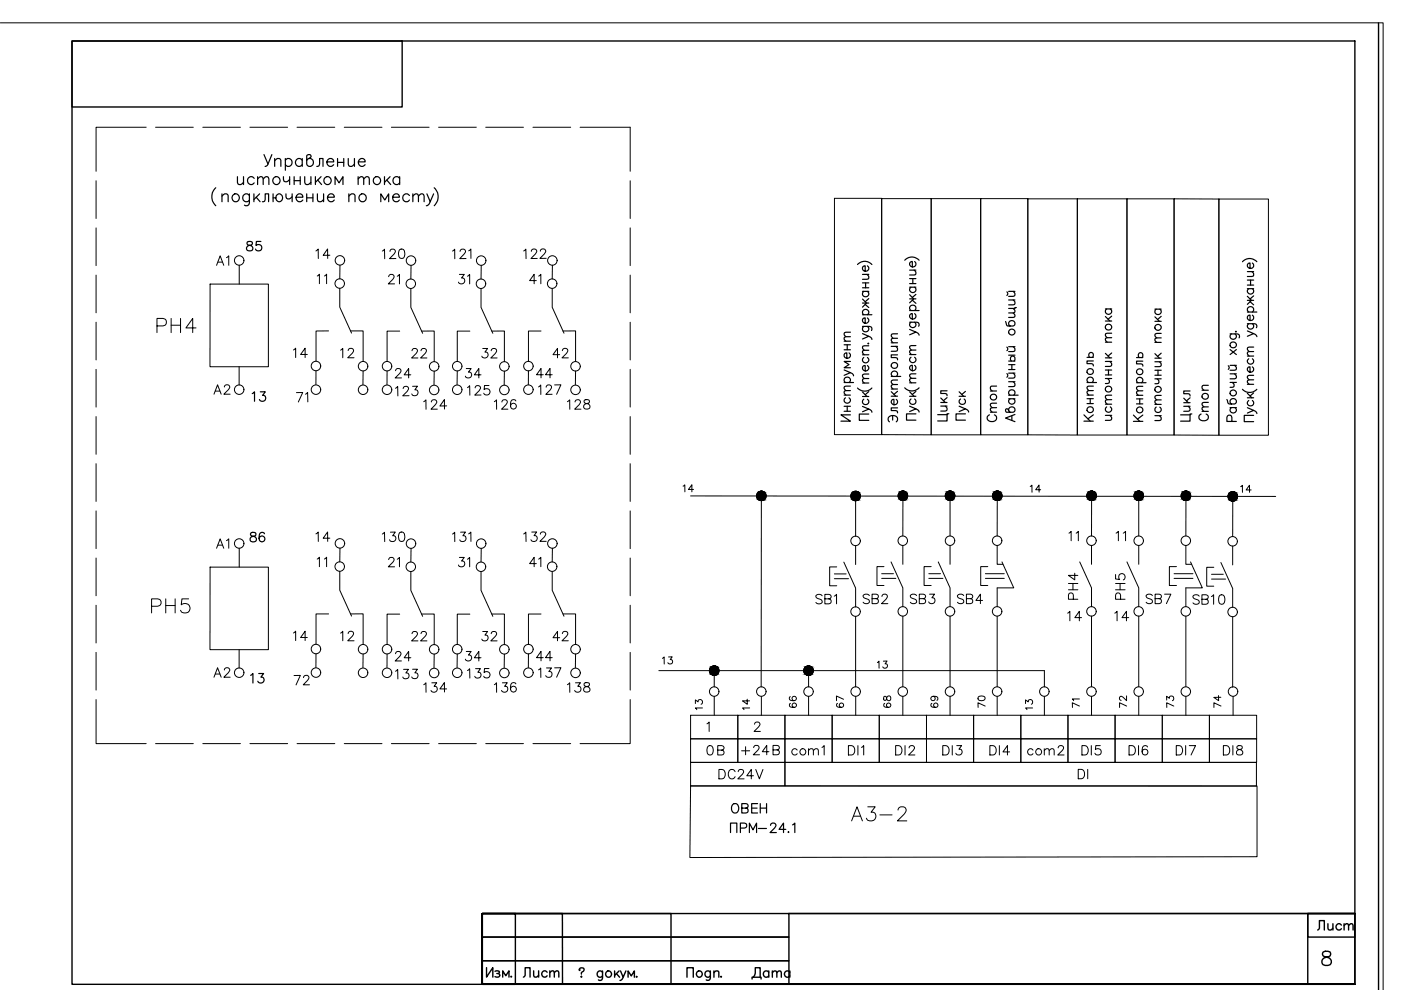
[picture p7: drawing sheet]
<svg xmlns="http://www.w3.org/2000/svg" width="297mm" height="210mm" viewBox="0 0 297 210" stroke-linecap="round" stroke-linejoin="round" font-family="sans-serif">
<g fill="none" stroke="#000" stroke-width=".3">
<path d="M15.3 8.7h272v200h-272zM15.3 8.7h70v14h-70zM292.3 4.9v205M102.2 193.7h17l.1 15h-17h7v-15h-7v15v-15h40v15h-40zM102.3 198.7h65v5h-65zM102.3 193.7h65v5h-65zM277.3 193.7h10v15h-10zM277.3 193.7h10v5h-10zM102.3 208.7v-5h65v5h-65h185M103.2 205.2v2l1.3-2v2M105 205.9a.7 .7 0 0 1 .9 .2l-.3 .3h-.3M105.6 206.4a.38 .38 0 0 1 .3 .3 .38 .38 0 0 1-.1 .4h-.8"/>
<path d="M106.6 207.2v-1.4l.6 1.1 .7-1.1v1.4M145.7 207.2v-2h1.3v2M150.6 206.1a.64 .64 0 0 0-.9-.1 .64 .64 0 0 0 0 1 .64 .64 0 0 0 .9-.1M150.6 205.9v1.5a.53 .53 0 0 1-.3 .4 .53 .53 0 0 1-.6 0M151.4 206.2l.4-.3h.5l.1 1.3M151.4 205.9v1.3M152.9 207v.2l.1-.1M280.6 201.8a.59 .59 0 0 0 .2 1 1.25 1.25 0 0 1 1.5 1.3 1.04 1.04 0 0 1-1.2 .6 1.04 1.04 0 0 1-.8-1 1.39 1.39 0 0 1 1.4-.9 .62 .62 0 0 0 .3-1l-.5-.1z"/>
<circle cx="148.2" cy="206.5" r=".66"/>
</g>
<path d="M167.3 193.7h120" fill="none" stroke="#000" stroke-width=".36"/>
<g fill="none" stroke="#000" stroke-width=".21">
<path d="M.1 4.8h293.2v205.1M20.4 38.3v8M31 27h-10.6v9.3M33 27h8M43 27h8M53 27h8M63 27h8M73 27h8M83 27h8M93 27h8M103 27h8M113 27h8"/>
<path d="M123 27h10.6v9.3M133.6 38.3v8M20.4 58.3v8M20.4 48.3v8M50.7 56.2v4M133.6 58.3v8M133.6 48.3v8M20.4 78.3v8M20.4 68.3v8M44.5 60.2h12.4v17.6h-12.4zM50.7 77.8v3.8M67 78.6v2.9"/>
<path d="M69.7 70.2h-2.7v6.4M72 61.1v4l2.5 5.5M74.3 70.2h2.7v6.5M77 78.6l-.1 3M84.7 70.2h-2.6v6.5M87.1 61.2v4l2.5 5.5M89.4 70.2h2.7v6.5M92.1 78.7l-.1 2.9M99.6 70.2h-2.6v6.5M102 61.2v4l2.5 5.5M104.3 70.2h2.6v6.5M106.9 78.7v2.9"/>
<path d="M114.7 70.2h-2.7v6.4M117.1 61.1v4l2.5 5.5M119.4 70.2h2.6v6.5M122 78.7v2.9M133.6 78.3v8M133.6 68.3v8M20.4 98.3v8M20.4 88.3v8M133.6 98.3v8M133.6 88.3v8M20.4 118.3v8M20.4 108.3v8"/>
<path d="M50.7 116.2v4M133.6 118.3v8M133.6 108.3v8M146.4 105.1l124.1 .2M161.4 105.1v40.5M178.9 119.2l2.5 5.5v4M181.4 105.2v8.5M181.4 115.7v4M188.9 119.1l2.5 5.5v4M191.4 115.6v4M191.4 105.1v8.5M198.9 119.1l2.5 5.5v4"/>
<path d="M201.4 105.1v8.5M201.4 115.6v4M211.4 115.6v4h1.2M211.4 105.1v8.5M212.4 119.1l2.5 5.5h-3.5v4M228.9 119.1l2.5 5.5v4M231.4 115.6v4M231.4 105.1v8.5M238.9 119.1l2.5 5.5v4M241.4 105.1v8.5M241.4 115.6v4M251.4 115.6v4h1.3"/>
<path d="M251.4 105.1v8.5M252.4 119.1l2.5 5.5h-3.5M258.9 119.3l2.5 5.5v4M261.4 115.8v4M261.4 105.3v8.5M20.4 138.3v8M20.4 128.3v8M44.5 120.2h12.4v17.5h-12.4zM50.7 137.7v3.9M67 138.6v2.9M69.7 130.2h-2.7v6.4M72 121.1v4l2.5 5.5"/>
<path d="M74.3 130.2l2.7-.1v6.5M77 138.7l-.1 2.9M84.7 130.2h-2.6v6.4M87.1 121.2v4l2.5 5.5M89.4 130.2h2.7v6.5M92.1 138.7l-.1 2.9M99.6 130.2h-2.6v6.4M102 121.2v4l2.5 5.5M104.3 130.2h2.6v6.5M106.9 138.7v2.9M114.7 130.2h-2.7v6.4M117.1 121.2v4l2.5 5.5"/>
<path d="M119.4 130.2h2.6v6.5M122 138.7v2.9M133.6 138.3v8M133.6 128.3v8M176.9 122.7h3M176.9 121.7h2.5M177.4 120.2h-1.5v4h1.5M181.4 130.7v14.9M186.9 122.6h3M186.9 121.6h2.5M187.4 120.1h-1.5v4h1.5M191.4 130.6v15"/>
<path d="M196.9 122.6h3M196.9 121.6h2.5M197.4 120.1h-1.5v4h1.5M201.4 130.6v15M208.9 122.6h4M208.9 121.6h4M209.4 120.1h-1.5v4h1.5M211.4 130.6v15M231.4 130.6v15M241.4 130.6v15M248.9 122.6h4M248.9 121.6h4"/>
<path d="M249.4 120.1h-1.5v4h1.5M251.4 130.6v15M256.9 122.8h2.9M256.9 121.8h2.5M257.4 120.3h-1.6v4h1.6M261.4 130.8v14.9M20.4 148.3v9.4h10.6M33 157.7h8M43 157.7h8M53 157.7h8M63 157.7h8M73 157.7h8"/>
<path d="M83 157.7h8M93 157.7h8M103 157.7h8M113 157.7h8M133.6 148.3v9.4h-10.6M139.7 142.2h81.7v3.4M146.4 151.7h10v4.9h-10zM146.4 156.6h10v5h-10zM149.9 153.5l.5-.4v2M151.4 142.2v3.4M156.4 151.7h10v4.9h-10zM156.4 156.6h10v5h-10z"/>
<path d="M160 153.6l.1-.3a.66 .66 0 0 1 .8-.1l.2 .5-1.2 1.4h1.3M166.4 151.7h10v4.9h-10zM166.4 156.6h10v5h-10zM171.4 142.2v3.4M176.4 151.7h10v4.9h-10zM176.4 156.6h10v5h-10zM186.4 151.7h10v4.9h-10zM186.4 156.6h10v5h-10zM196.4 151.7h10v4.9h-10zM196.4 156.6h10v5h-10zM206.4 151.7h10v4.9h-10zM206.4 156.6h10v5h-10z"/>
<path d="M216.4 151.7h10v4.9h-10zM216.4 156.6h10v5h-10zM226.4 151.7h10v4.9h-10zM226.4 156.6h10v5h-10zM236.4 151.7h10v4.9h-10zM236.4 156.6h10v5h-10zM246.4 151.7h10v4.9h-10zM246.4 156.6h10v5h-10zM256.4 151.7h10v4.9h-10zM256.4 156.6h10v5h-10zM146.4 166.6h120.1v15l-120.2 .2zM146.4 161.6h20v5h-20z"/>
<path d="M166.4 161.6h100v5.1l-100-.1z"/>
<circle cx="50.7" cy="55.2" r="1.01"/>
<circle cx="67" cy="77.6" r="1.01"/>
<circle cx="72" cy="60.1" r="1.01"/>
<circle cx="87.1" cy="60.2" r="1.01"/>
<circle cx="102" cy="60.2" r="1.01"/>
<circle cx="112" cy="77.6" r="1.01"/>
<circle cx="117.1" cy="60.1" r="1.01"/>
<circle cx="77" cy="82.6" r="1.01"/>
<circle cx="82.1" cy="82.6" r="1.01"/>
<circle cx="92.1" cy="82.7" r="1.01"/>
<circle cx="96.9" cy="82.6" r="1.01"/>
<circle cx="106.9" cy="82.7" r="1.01"/>
<circle cx="112" cy="82.6" r="1.01"/>
<circle cx="122" cy="82.7" r="1.01"/>
<circle cx="50.7" cy="115.2" r="1.01"/>
<circle cx="161.4" cy="105.1" r="1.01"/>
<circle cx="181.4" cy="114.7" r="1.01"/>
<circle cx="181.4" cy="105.2" r="1.01"/>
<circle cx="191.4" cy="114.6" r="1.01"/>
<circle cx="191.4" cy="105.1" r="1.01"/>
<circle cx="201.4" cy="105.1" r="1.01"/>
<circle cx="201.4" cy="114.6" r="1.01"/>
<circle cx="211.4" cy="114.6" r="1.01"/>
<circle cx="211.4" cy="105.1" r="1.01"/>
<circle cx="231.4" cy="114.6" r="1.01"/>
<circle cx="231.4" cy="105.1" r="1.01"/>
<circle cx="241.4" cy="114.6" r="1.01"/>
<circle cx="241.4" cy="105.1" r="1.01"/>
<circle cx="251.4" cy="114.6" r="1.01"/>
<circle cx="251.4" cy="105.1" r="1.01"/>
<circle cx="261.3" cy="114.8" r="1.01"/>
<circle cx="261.4" cy="105.2" r="1.01"/>
<circle cx="67" cy="137.6" r="1.01"/>
<circle cx="72" cy="120.1" r="1.01"/>
<circle cx="87.1" cy="120.2" r="1.01"/>
<circle cx="102" cy="120.2" r="1.01"/>
<circle cx="112" cy="137.6" r="1.01"/>
<circle cx="117.1" cy="120.1" r="1.01"/>
<circle cx="191.4" cy="129.6" r="1.01"/>
<circle cx="201.4" cy="129.6" r="1.01"/>
<circle cx="211.4" cy="129.6" r="1.01"/>
<circle cx="231.4" cy="129.6" r="1.01"/>
<circle cx="77" cy="142.6" r="1.01"/>
<circle cx="92.1" cy="142.7" r="1.01"/>
<circle cx="96.9" cy="142.6" r="1.01"/>
<circle cx="106.9" cy="142.7" r="1.01"/>
<circle cx="112" cy="142.6" r="1.01"/>
<circle cx="122" cy="142.7" r="1.01"/>
<circle cx="151.4" cy="146.6" r="1.01"/>
<circle cx="151.4" cy="142.2" r="1.01"/>
<circle cx="161.4" cy="146.6" r="1.01"/>
<circle cx="171.4" cy="142.2" r="1.01"/>
<circle cx="171.4" cy="146.6" r="1.01"/>
<circle cx="181.4" cy="146.6" r="1.01"/>
<circle cx="191.4" cy="146.6" r="1.01"/>
<circle cx="201.4" cy="146.6" r="1.01"/>
<circle cx="211.4" cy="146.6" r="1.01"/>
<circle cx="221.4" cy="146.6" r="1.01"/>
<circle cx="231.4" cy="146.6" r="1.01"/>
<circle cx="241.4" cy="146.6" r="1.01"/>
<circle cx="251.4" cy="146.6" r="1.01"/>
<circle cx="261.4" cy="146.6" r="1.01"/>
</g>
<g fill="#000" stroke="#000" stroke-width=".21">
<path d="M161.3 104.2h.4zM161.1 104.2h.6z"/>
<path d="M161.1 104.2h.8zM161 104.2h.9z"/>
<path d="M161.1 106.1h.6zM161.1 106.1h.4z"/>
<path d="M161 104.2l1 .1zM160.8 104.3h1.2z"/>
<path d="M161 106h.9zM161 106l.7 .1z"/>
<path d="M160.8 104.3l1.4 .2-.2-.2zM160.7 104.5l.1-.2 1.4 .2z"/>
<path d="M160.8 105.9h1.2zM160.8 105.9l1.1 .1z"/>
<path d="M160.7 104.5l1.6 .1-.1-.1zM160.7 104.5l1.6 .1h-1.7z"/>
<path d="M160.7 105.8h1.5zM160.7 105.8l1.3 .1z"/>
<path d="M160.6 104.6l1.8 .2-.1-.2zM160.6 104.6l1.8 .2h-1.9z"/>
<path d="M160.6 105.7l1.6 .1 .1-.1zM160.6 105.7l1.6 .1h-1.5z"/>
<path d="M160.5 104.8l1.9 .2v-.2zM160.5 104.8l1.9 .2h-1.9z"/>
<path d="M160.5 105.5l1.8 .2 .1-.2zM160.5 105.5l1.8 .2h-1.7z"/>
<path d="M160.5 105l1.9 .1v-.1zM160.5 105l1.9 .1h-2z"/>
<path d="M160.5 105.3l1.9 .2v-.2zM160.5 105.3l1.9 .2h-1.9z"/>
<path d="M160.4 105.1l2 .2v-.2zM160.4 105.1l2 .2h-1.9z"/>
<path d="M181.3 104.2h.4zM181.1 104.2h.6z"/>
<path d="M181.1 104.2l.7 .1zM181 104.3h.8z"/>
<path d="M181.1 106.1h.6zM181.1 106.1l.4 .1z"/>
<path d="M181 104.3l1 .1zM180.8 104.4h1.2z"/>
<path d="M181 106.1h.8zM181 106.1h.7z"/>
<path d="M180.8 104.4l1.3 .1-.1-.1zM180.7 104.5l.1-.1 1.3 .1z"/>
<path d="M180.8 106h1.2zM180.8 106l1 .1z"/>
<path d="M180.7 104.5l1.6 .1-.2-.1zM180.7 104.5l1.6 .1h-1.7z"/>
<path d="M180.7 105.8h1.4zM180.7 105.8l1.3 .2z"/>
<path d="M180.6 104.6l1.7 .2v-.2zM180.6 104.6l1.7 .2h-1.8z"/>
<path d="M180.6 105.7l1.5 .1 .2-.1zM180.6 105.7l1.5 .1h-1.4z"/>
<path d="M180.5 104.8l1.9 .2-.1-.2zM180.5 104.8l1.9 .2h-2z"/>
<path d="M180.5 105.5l1.8 .2v-.2zM180.5 105.5l1.8 .2h-1.7z"/>
<path d="M180.4 105l2 .2v-.2zM180.4 105l2 .2h-2z"/>
<path d="M180.4 105.3l1.9 .2 .1-.2zM180.4 105.3l1.9 .2h-1.8z"/>
<path d="M180.4 105.2l2 .1v-.1zM180.4 105.2l2 .1h-2z"/>
<path d="M191.3 104.1l.4 .1zM191.2 104.2h.5z"/>
<path d="M191.2 104.2h.7zM191 104.2h.9z"/>
<path d="M191.2 106.1h.5zM191.2 106.1h.3z"/>
<path d="M191 104.2l1 .1zM190.8 104.3h1.2z"/>
<path d="M191 106h.9zM191 106l.7 .1z"/>
<path d="M190.8 104.3l1.4 .2-.2-.2zM190.8 104.3l1.4 .2h-1.5z"/>
<path d="M190.8 105.9h1.2zM190.8 105.9l1.1 .1z"/>
<path d="M190.7 104.5l1.6 .1-.1-.1zM190.7 104.5l1.6 .1h-1.7z"/>
<path d="M190.7 105.8l1.3 .1 .2-.1zM190.7 105.8l1.3 .1h-1.2z"/>
<path d="M190.6 104.6l1.8 .1-.1-.1zM190.6 104.6l1.8 .1h-1.9z"/>
<path d="M190.6 105.6l1.6 .2 .1-.2zM190.6 105.6l1.6 .2h-1.5z"/>
<path d="M190.5 104.7l1.9 .2v-.2zM190.5 104.7l1.9 .2h-2z"/>
<path d="M190.5 105.5l1.8 .1 .1-.1zM190.5 105.5l1.8 .1h-1.7z"/>
<path d="M190.4 104.9l2 .2v-.2zM190.4 104.9l2 .2h-2z"/>
<path d="M190.4 105.3l2 .2v-.2zM190.4 105.3l2 .2h-1.9z"/>
<path d="M190.4 105.1l2 .2v-.2zM190.4 105.1l2 .2h-2z"/>
<path d="M201.3 104.1l.4 .1zM201.2 104.2h.5z"/>
<path d="M201.2 104.2h.7zM201 104.2h.9z"/>
<path d="M201.2 106.1h.5zM201.2 106.1h.3z"/>
<path d="M201 104.2l1 .1zM200.8 104.3h1.2z"/>
<path d="M201 106h.9zM201 106l.7 .1z"/>
<path d="M200.8 104.3l1.4 .2-.2-.2zM200.7 104.5l.1-.2 1.4 .2z"/>
<path d="M200.8 105.9h1.2zM200.8 105.9l1.1 .1z"/>
<path d="M200.7 104.5l1.6 .1-.1-.1zM200.7 104.5l1.6 .1h-1.7z"/>
<path d="M200.7 105.8l1.3 .1 .2-.1zM200.7 105.8l1.3 .1h-1.2z"/>
<path d="M200.6 104.6l1.8 .1-.1-.1zM200.6 104.6l1.8 .1h-1.9z"/>
<path d="M200.6 105.6l1.6 .2 .1-.2zM200.6 105.6l1.6 .2h-1.5z"/>
<path d="M200.5 104.7l1.9 .2v-.2zM200.5 104.7l1.9 .2h-1.9z"/>
<path d="M200.5 105.5l1.8 .1 .1-.1zM200.5 105.5l1.8 .1h-1.7z"/>
<path d="M200.5 104.9l1.9 .2v-.2zM200.5 104.9l1.9 .2h-2z"/>
<path d="M200.5 105.3l1.9 .2v-.2zM200.5 105.3l1.9 .2h-1.9z"/>
<path d="M200.4 105.1l2 .2v-.2zM200.4 105.1l2 .2h-1.9z"/>
<path d="M211.3 104.1l.4 .1zM211.2 104.2h.5z"/>
<path d="M211.2 104.2h.7zM211 104.2h.9z"/>
<path d="M211.2 106.1h.5zM211.2 106.1h.3z"/>
<path d="M211 104.2l1 .1zM210.8 104.3h1.2z"/>
<path d="M211 106h.9zM211 106l.7 .1z"/>
<path d="M210.8 104.3l1.4 .2-.2-.2zM210.8 104.3l1.4 .2h-1.5z"/>
<path d="M210.8 105.9h1.2zM210.8 105.9l1.1 .1z"/>
<path d="M210.7 104.5l1.6 .1-.1-.1zM210.7 104.5l1.6 .1h-1.7z"/>
<path d="M210.7 105.8l1.3 .1 .2-.1zM210.7 105.8l1.3 .1h-1.2z"/>
<path d="M210.6 104.6l1.8 .1-.1-.1zM210.6 104.6l1.8 .1h-1.9z"/>
<path d="M210.6 105.6l1.6 .2 .1-.2zM210.6 105.6l1.6 .2h-1.5z"/>
<path d="M210.5 104.7l1.9 .2v-.2zM210.5 104.7l1.9 .2h-2z"/>
<path d="M210.5 105.5l1.8 .1 .1-.1zM210.5 105.5l1.8 .1h-1.7z"/>
<path d="M210.4 104.9l2 .2v-.2zM210.4 104.9l2 .2h-2z"/>
<path d="M210.4 105.3l2 .2v-.2zM210.4 105.3l2 .2h-1.9z"/>
<path d="M210.4 105.1l2 .2v-.2zM210.4 105.1l2 .2h-2z"/>
<path d="M231.3 104.1l.4 .1zM231.2 104.2h.5z"/>
<path d="M231.2 104.2h.7zM231 104.2h.9z"/>
<path d="M231.2 106.1h.5zM231.2 106.1h.3z"/>
<path d="M231 104.2l1 .1zM230.8 104.3h1.2z"/>
<path d="M231 106h.9zM231 106l.7 .1z"/>
<path d="M230.8 104.3l1.4 .2-.2-.2zM230.8 104.3l1.4 .2h-1.5z"/>
<path d="M230.8 105.9h1.2zM230.8 105.9l1.1 .1z"/>
<path d="M230.7 104.5l1.6 .1-.1-.1zM230.7 104.5l1.6 .1h-1.7z"/>
<path d="M230.7 105.8l1.3 .1 .2-.1zM230.7 105.8l1.3 .1h-1.2z"/>
<path d="M230.6 104.6l1.8 .1-.1-.1zM230.6 104.6l1.8 .1h-1.9z"/>
<path d="M230.6 105.6l1.6 .2 .1-.2zM230.6 105.6l1.6 .2h-1.5z"/>
<path d="M230.5 104.7l1.9 .2v-.2zM230.5 104.7l1.9 .2h-2z"/>
<path d="M230.5 105.5l1.8 .1 .1-.1zM230.5 105.5l1.8 .1h-1.7z"/>
<path d="M230.4 104.9l2 .2v-.2zM230.4 104.9l2 .2h-2z"/>
<path d="M230.4 105.3l2 .2v-.2zM230.4 105.3l2 .2h-1.9z"/>
<path d="M230.4 105.1l2 .2v-.2zM230.4 105.1l2 .2h-2z"/>
<path d="M241.3 104.1l.4 .1zM241.2 104.2h.5z"/>
<path d="M241.2 104.2h.7zM241 104.2h.9z"/>
<path d="M241.2 106.1h.5zM241.2 106.1h.3z"/>
<path d="M241 104.2l1 .1zM240.8 104.3h1.2z"/>
<path d="M241 106h.9zM241 106l.7 .1z"/>
<path d="M240.8 104.3l1.4 .2-.2-.2zM240.7 104.5l.1-.2 1.4 .2z"/>
<path d="M240.8 105.9h1.2zM240.8 105.9l1.1 .1z"/>
<path d="M240.7 104.5l1.6 .1-.1-.1zM240.7 104.5l1.6 .1h-1.7z"/>
<path d="M240.7 105.8l1.3 .1 .2-.1zM240.7 105.8l1.3 .1h-1.2z"/>
<path d="M240.6 104.6l1.8 .1-.1-.1zM240.6 104.6l1.8 .1h-1.9z"/>
<path d="M240.6 105.6l1.6 .2 .1-.2zM240.6 105.6l1.6 .2h-1.5z"/>
<path d="M240.5 104.7l1.9 .2v-.2zM240.5 104.7l1.9 .2h-1.9z"/>
<path d="M240.5 105.5l1.8 .1 .1-.1zM240.5 105.5l1.8 .1h-1.7z"/>
<path d="M240.5 104.9l1.9 .2v-.2zM240.5 104.9l1.9 .2h-2z"/>
<path d="M240.5 105.3l1.9 .2v-.2zM240.5 105.3l1.9 .2h-1.9z"/>
<path d="M240.4 105.1l2 .2v-.2zM240.4 105.1l2 .2h-1.9z"/>
<path d="M251.3 104.1l.4 .1zM251.2 104.2h.5z"/>
<path d="M251.2 104.2h.7zM251 104.2h.9z"/>
<path d="M251.2 106.1h.5zM251.2 106.1h.3z"/>
<path d="M251 104.2l1 .1zM250.8 104.3h1.2z"/>
<path d="M251 106h.9zM251 106l.7 .1z"/>
<path d="M250.8 104.3l1.4 .2-.2-.2zM250.8 104.3l1.4 .2h-1.5z"/>
<path d="M250.8 105.9h1.2zM250.8 105.9l1.1 .1z"/>
<path d="M250.7 104.5l1.6 .1-.1-.1zM250.7 104.5l1.6 .1h-1.7z"/>
<path d="M250.7 105.8l1.3 .1 .2-.1zM250.7 105.8l1.3 .1h-1.2z"/>
<path d="M250.6 104.6l1.8 .1-.1-.1zM250.6 104.6l1.8 .1h-1.9z"/>
<path d="M250.6 105.6l1.6 .2 .1-.2zM250.6 105.6l1.6 .2h-1.5z"/>
<path d="M250.5 104.7l1.9 .2v-.2zM250.5 104.7l1.9 .2h-1.9z"/>
<path d="M250.5 105.5l1.8 .1 .1-.1zM250.5 105.5l1.8 .1h-1.7z"/>
<path d="M250.5 104.9l1.9 .2v-.2zM250.5 104.9l1.9 .2h-2z"/>
<path d="M250.5 105.3l1.9 .2v-.2zM250.5 105.3l1.9 .2h-1.9z"/>
<path d="M250.4 105.1l2 .2v-.2zM250.4 105.1l2 .2h-1.9z"/>
<path d="M260.6 104.6l1.6 .1-.1-.1zM260.6 104.6l1.6 .1h-1.7z"/>
<path d="M260.5 104.7l1.8 .2-.1-.2zM260.5 104.7l1.8 .2h-1.9z"/>
<path d="M260.5 105.8l1.6 .1 .1-.1zM260.5 105.8l1.6 .1h-1.5z"/>
<path d="M260.4 104.9l1.9 .2v-.2zM260.4 104.9l1.9 .2h-1.9z"/>
<path d="M260.4 105.6l1.8 .2 .1-.2zM260.4 105.6l1.8 .2h-1.7z"/>
<path d="M260.4 105.1l2 .2-.1-.2zM260.4 105.1l2 .2h-2z"/>
<path d="M260.4 105.4l1.9 .2v-.2zM260.4 105.4l1.9 .2h-1.9z"/>
<path d="M260.4 105.3l1.9 .1 .1-.1zM260.4 105.3l1.9 .1h-1.9z"/>
<path d="M151.3 141.2h.4zM151.2 141.2h.5z"/>
<path d="M151.2 141.2l.7 .1zM151 141.3h.9z"/>
<path d="M151.2 143.1h.5zM151.2 143.1l.3 .1z"/>
<path d="M151 141.3l1 .1zM150.8 141.4h1.2z"/>
<path d="M151 143.1h.9zM151 143.1h.7z"/>
<path d="M150.8 141.4l1.4 .1-.2-.1zM150.8 141.4l1.4 .1h-1.5z"/>
<path d="M150.8 143h1.2zM150.8 143l1.1 .1z"/>
<path d="M150.7 141.5l1.6 .2-.1-.2zM150.7 141.5l1.6 .2h-1.7z"/>
<path d="M150.7 142.9l1.3 .1 .2-.1zM150.7 142.9l1.3 .1h-1.2z"/>
<path d="M150.6 141.7l1.8 .1-.1-.1zM150.6 141.7l1.8 .1h-1.9z"/>
<path d="M150.6 142.7l1.6 .2 .1-.2zM150.6 142.7l1.6 .2h-1.5z"/>
<path d="M150.5 141.8l1.9 .2v-.2zM150.5 141.8l1.9 .2h-2z"/>
<path d="M150.5 142.6l1.8 .1 .1-.1zM150.5 142.6l1.8 .1h-1.7z"/>
<path d="M150.4 142l2 .2v-.2zM150.4 142l2 .2h-2z"/>
<path d="M150.4 142.4l2 .2v-.2zM150.4 142.4l2 .2h-1.9z"/>
<path d="M150.4 142.2l2 .2v-.2zM150.4 142.2l2 .2h-2z"/>
<path d="M171.3 141.2h.4zM171.2 141.2h.5z"/>
<path d="M171.2 141.2l.7 .1zM171 141.3h.9z"/>
<path d="M171.2 143.1h.5zM171.2 143.1l.3 .1z"/>
<path d="M171 141.3l1 .1zM170.8 141.4h1.2z"/>
<path d="M171 143.1h.9zM171 143.1h.7z"/>
<path d="M170.8 141.4l1.4 .1-.2-.1zM170.8 141.4l1.4 .1h-1.5z"/>
<path d="M170.8 143h1.2zM170.8 143l1.1 .1z"/>
<path d="M170.7 141.5l1.6 .2-.1-.2zM170.7 141.5l1.6 .2h-1.7z"/>
<path d="M170.7 142.9l1.3 .1 .2-.1zM170.7 142.9l1.3 .1h-1.2z"/>
<path d="M170.6 141.7l1.8 .1-.1-.1zM170.6 141.7l1.8 .1h-1.9z"/>
<path d="M170.6 142.7l1.6 .2 .1-.2zM170.6 142.7l1.6 .2h-1.5z"/>
<path d="M170.5 141.8l1.9 .2v-.2zM170.5 141.8l1.9 .2h-2z"/>
<path d="M170.5 142.6l1.8 .1 .1-.1zM170.5 142.6l1.8 .1h-1.7z"/>
<path d="M170.4 142l2 .2v-.2zM170.4 142l2 .2h-2z"/>
<path d="M170.4 142.4l2 .2v-.2zM170.4 142.4l2 .2h-1.9z"/>
<path d="M170.4 142.2l2 .2v-.2zM170.4 142.2l2 .2h-2z"/>
</g>
<path d="M176.9 42.1h10v50.1h-10zM186.9 42.1h10.5v50.1h-10.5zM197.4 42.1h10.5v50.1h-10.5zM207.9 42.1h10v50.1h-10zM217.9 42.2h10.5v50h-10.5zM228.4 42.2h10.5v50h-10.5zM238.9 42.2h10v50h-10zM248.9 42.2h9.5v50.1l-9.5-.1zM258.4 42.2h10.5v50.1h-10.5z" fill="none" stroke="#000" stroke-width=".21"/>
<g fill="none" stroke="#000" stroke-width=".25">
<path d="M45.7 39.8a2.58 2.58 0 0 0 0 3.8M56 32.8l.8 2M57.6 32.8l-.9 2.2-.5 .3M58.2 34.1l.6-.5 .6 .1 .1 .3v1.3M58.2 33.6v1.7M60.5 34a.79 .79 0 0 1 1.2-.1 .79 .79 0 0 1 0 1.1 .79 .79 0 0 1-1.2-.1M60.5 33.6v2.5M64.1 34a.8 .8 0 0 0-1.2-.2 .8 .8 0 0 0 0 1.2 .8 .8 0 0 0 1.2-.1M64.1 33.6v1.7M65.5 33.6a.82 .82 0 0 1 .9 1 .82 .82 0 0 1-1.3 .4l-.1-2a.58 .58 0 0 1 .9-.1l.1 .2-.1 .3-.9 .6M67.2 35.3l.4-.1 .2-1.6h.7v1.7M69.3 34.3h1.4a.77 .77 0 0 0-1-.6 .77 .77 0 0 0-.3 1.2 .75 .75 0 0 0 1.3 0"/>
<path d="M71.6 34.4h1.3M71.6 33.6v1.7M72.9 33.6v1.7M73.8 33.6l.2 1.6 .6 .1 .5-.5M75.1 33.6v1.7M76 34.3h1.4a.77 .77 0 0 0-1.1-.6 .77 .77 0 0 0-.2 1.2 .75 .75 0 0 0 1.3 0M92.1 39.8a2.58 2.58 0 0 1 0 3.8M47.1 41.6l.6-.5 .5 .1 .2 .3v1.3M47.1 41.1v1.7M52.9 41.5a.79 .79 0 0 0-1.2-.2 .79 .79 0 0 0 0 1.2 .79 .79 0 0 0 1.2-.1M52.9 41.1v1.9a.65 .65 0 0 1-.4 .6 .65 .65 0 0 1-.7-.1M53.8 41.1v1.7"/>
<path d="M54.3 41.8l.8 1M55 41.1l-1.2 1.2M55.6 42.8l.5-.1 .1-1.6h.7v1.7M57.9 41.9h.6a.73 .73 0 0 1 .8-.8 .73 .73 0 0 1 .6 1 .71 .71 0 0 1-.8 .7 .71 .71 0 0 1-.6-.9M57.9 41.1v1.7M60.6 41.1v.6l.2 .4 .2 .1h.3l.6-.5M61.9 41.1v1.7M62.8 41.8h1.4a.77 .77 0 0 0-1.1-.6 .77 .77 0 0 0-.2 1.2 .75 .75 0 0 0 1.3 0M65 41.9h1.3M65 41.1v1.7M66.3 41.1v1.7M67.3 41.1l.1 1.6 .6 .1 .6-.5"/>
<path d="M68.6 41.1v1.7M69.4 41.8h1.5a.77 .77 0 0 0-1.1-.6 .77 .77 0 0 0-.2 1.2 .75 .75 0 0 0 1.3 0M74 41.6l.6-.5 .5 .1 .2 .3v1.3M74 41.1v1.7M80.7 42.8v-1.7l.9 1.3 .8-1.3v1.7M83.3 41.8h1.4a.73 .73 0 0 0-.9-.7 .73 .73 0 0 0-.5 1 .76 .76 0 0 0 .5 .7 .76 .76 0 0 0 .9-.4M86.8 41.5a.79 .79 0 0 0-1.2-.2 .79 .79 0 0 0 0 1.2 .79 .79 0 0 0 1.2-.1M87.5 41.6l.6-.5 .5 .1 .1 1.6M87.5 41.1v1.7M88.7 41.6l.6-.5 .5 .1 .1 1.6M90.5 41.1l.7 1.7 .7-1.7M91.2 42.8a.97 .97 0 0 1-.8 .8"/>
<path d="M181.8 56.1a2.04 2.04 0 0 1 3.1 0M182.9 60h1.3M182.9 58.2h1.3M183.5 60v1M183.8 58.2l.4 .4-.1 .5-1.2 .1M183.9 56.4a.63 .63 0 0 1 .2 .9 .63 .63 0 0 1-1 0 .63 .63 0 0 1 .1-.9h.2v1.1M191.8 55.2a2.04 2.04 0 0 1 3.1 0M192.9 59.1h1.3M192.9 57.3h1.3M193.5 59.1v1M193.8 57.3l.4 .4-.1 .5-1.2 .1M193.9 55.4a.63 .63 0 0 1 .2 1 .63 .63 0 0 1-1 0 .63 .63 0 0 1 .1-1h.2v1.2"/>
<path d="M263.4 55.5a2.04 2.04 0 0 1 3.1 0M264.5 59.4h1.3M264.5 57.6h1.3M265.1 59.4v1M265.4 57.6l.4 .5-.1 .4-1.2 .1M265.5 55.8a.63 .63 0 0 1 .2 .9 .63 .63 0 0 1-1 0 .63 .63 0 0 1 .1-.9h.2v1.1M182.9 70.7l1.3 .6-1.3 .6M182.9 69.2h1.5a.53 .53 0 0 1 .4 .3 .53 .53 0 0 1 0 .6M182.9 63.4l.8 .9-.8 .8M182.9 75.2h1.3M182.9 66.7h2M182.9 64.3h1.3"/>
<path d="M182.9 61.8h1.3M182.9 61h1.3M183.1 75.8a.64 .64 0 0 0 0 .9 .64 .64 0 0 0 .9 0 .64 .64 0 0 0-.1-.9M183.1 69.2a.64 .64 0 0 0 0 .9 .64 .64 0 0 0 .9 0 .64 .64 0 0 0-.1-.9M183.1 66.7a.64 .64 0 0 1 0-.9 .64 .64 0 0 1 .9 0 .64 .64 0 0 1-.1 .9M183.1 61.8a.64 .64 0 0 0-.1 .9 .64 .64 0 0 0 1 0 .64 .64 0 0 0-.1-.9M183.4 64.6l.8 .6M183.9 77.5a.63 .63 0 0 1 .2 .9 .63 .63 0 0 1-1 0 .63 .63 0 0 1 .1-.9h.2v1.1M183.9 67.4a.63 .63 0 0 1 .2 .9 .63 .63 0 0 1-1 0 .63 .63 0 0 1 .1-.9h.2v1.2M184.1 72.7l.1 .1h-.2M184.2 79.3l-1.2 .1-.1 .4 .3 .5M184.2 74.3l-1.2 .1-.1 .3 .3 .5"/>
<path d="M184.2 73.3l-1.2 .1-.1 .4 .3 .5M184.2 71.3l.6 .4 .1 .3M184.2 63.3l-.8 .7M189 79.8h2M189 73.4h1.3M189 72.7h1.3M189.3 79.8a.64 .64 0 0 1-.1-.9 .64 .64 0 0 1 .9 0 .64 .64 0 0 1-.1 .9M189.9 73.4l.4 .5-.1 .5-1.2 .1M190.3 75.2h-1.3v.6l1.2 .1 .1 .4M190.3 71.7l-1.2 .1-.1 .4 .3 .5M190.3 70.8l-1.2 .1-.1 .3 .3 .5M192.9 69.8l1.3 .6-1.3 .6"/>
<path d="M192.9 68.3h1.5a.52 .52 0 0 1 .4 .3 .52 .52 0 0 1 0 .6M192.9 62.5l.8 .9-.8 .8M192.9 75.2h1.3M192.9 65.8h2M192.9 63.4h1.3M192.9 60.9h1.3M192.9 60.1h1.3M193.2 75.7a.64 .64 0 0 0-.1 1 .64 .64 0 0 0 .9 0 .64 .64 0 0 0-.1-1M193.2 68.3a.64 .64 0 0 0-.1 1 .64 .64 0 0 0 .9 0 .64 .64 0 0 0-.1-1M193.2 65.8a.64 .64 0 0 1-.1-.9 .64 .64 0 0 1 .9 0 .64 .64 0 0 1-.1 .9M193.2 60.9a.64 .64 0 0 0-.1 .9 .64 .64 0 0 0 .9 0 .64 .64 0 0 0-.1-.9M193.4 63.6l.8 .7"/>
<path d="M193.9 77.5a.63 .63 0 0 1 .2 .9 .63 .63 0 0 1-1 0 .63 .63 0 0 1 .1-.9h.2v1.1M193.9 66.5a.63 .63 0 0 1 .2 .9 .63 .63 0 0 1-1 0 .63 .63 0 0 1 .1-.9h.2v1.1M194.2 79.3l-1.2 .1-.1 .3 .3 .5M194.2 74.2l-1.2 .1-.1 .4 .3 .5M194.2 73.3l-1.2 .1-.1 .3 .3 .5M194.2 70.4l.4 .2 .3 .5M194.2 62.4l-.8 .7M213.2 68.2l.3 .8 1.3 .1a.63 .63 0 0 0 .2-.9 .63 .63 0 0 0-1 0 .63 .63 0 0 0 .2 .9M213.5 79.2l.2 .3-.2 .5M213.5 73.6l.2 .3-.2 .5M213.5 61.9l.2 .3-.2 .4M213.9 61.8h1.3"/>
<path d="M213.9 79.1h1.3M213.9 77.3h1.3M213.9 78.4h1.3M213.9 76.6h1.3M213.9 75.3h1.3M213.9 73.5h1.3M213.9 63.6h1.3M214.4 76.6a.54 .54 0 0 1-.1-.9 .54 .54 0 0 1 .9 .2l-.2 .7M214.5 77.3v1.1M214.8 79.1l.4 .5-.1 .5-1.2 .1M214.8 73.5l.4 .5-.1 .5h-1.2M214.8 66.4l.4 .4-.1 .4-1.2 .1"/>
<path d="M214.8 65.4l.4 .5-.1 .4-1.2 .1M214.8 63.6l.4 .5-.1 .5h-1.2M214.8 61.8l.4 .5-.1 .4-1.2 .1M215.5 65.2h-.3v.2h-1.3M260.4 77.5l.2 .3-.2 .5M260.8 70.8h1.5a.52 .52 0 0 1 .5 .3 .52 .52 0 0 1-.1 .5M260.8 79.3h1.3M260.8 77.5h1.3M260.8 74.1l1.3 1.1M261.1 70.8a.64 .64 0 0 0-.1 .9 .64 .64 0 0 0 .9 0 .64 .64 0 0 0-.1-.9M261.8 79.3l.3 .4-.1 .5-1.2 .1M261.8 77.5l.3 .4-.1 .5-1.2 .1"/>
<path d="M262 70.2v.2l-.1-.1M262.1 74.1l-1.3 1.1M264.5 70.2l1.3 .5-1.3 .6M264.5 68.6h1.5a.52 .52 0 0 1 .4 .3 .52 .52 0 0 1 0 .6M264.5 62.8l.8 .9-.8 .8M264.5 75.5h1.3M264.5 66.2h2M264.5 63.7h1.3M264.5 61.2h1.3M264.5 60.4h1.3M264.8 76.1a.64 .64 0 0 0-.1 .9 .64 .64 0 0 0 .9 0 .64 .64 0 0 0-.1-.9M264.8 68.6a.64 .64 0 0 0-.1 1 .64 .64 0 0 0 .9 0 .64 .64 0 0 0-.1-1"/>
<path d="M264.8 66.2a.64 .64 0 0 1-.1-1 .64 .64 0 0 1 .9 0 .64 .64 0 0 1-.1 1M264.8 61.2a.64 .64 0 0 0-.1 .9 .64 .64 0 0 0 .9 0 .64 .64 0 0 0-.1-.9M265 64l.8 .6M265.5 77.8a.63 .63 0 0 1 .2 .9 .63 .63 0 0 1-1 0 .63 .63 0 0 1 .1-.9h.2v1.1M265.5 66.8a.63 .63 0 0 1 .2 1 .63 .63 0 0 1-1 0 .63 .63 0 0 1 .1-1h.2v1.2M265.8 79.6l-1.2 .1-.1 .4 .3 .4M265.8 74.5l-1.2 .1-.1 .4 .3 .5M265.8 73.6l-1.2 .1-.1 .4 .3 .4M265.8 70.7l.4 .2 .3 .5M265.8 62.7l-.8 .7M181.8 82.3a2.08 2.08 0 0 0 3.1 0M182.9 86.2l1.3 .5-1.3 .6"/>
<path d="M182.9 84.1h1.3M182.9 81.2h1.3M183.1 84.6a.64 .64 0 0 0 0 1 .64 .64 0 0 0 .9 0 .64 .64 0 0 0-.1-1M184.2 87.8h-2v1.3h2M184.2 86.7l.6 .4 .1 .3M184.2 80.3l-1.2 .1-.1 .3 .3 .5M184.2 83l-.8 .7M188.6 89.4a.83 .83 0 0 1-.1-1 .83 .83 0 0 1 1-.3l.3 .1a.71 .71 0 0 1 .5 .6 .71 .71 0 0 1-.3 .6M189 84h1.3M189 83.1l.9 .9M189 82.5h1.3M189.3 88.1v1"/>
<path d="M190 84.7a.63 .63 0 0 1 .2 .9 .63 .63 0 0 1-1 0 .63 .63 0 0 1 .1-.9h.2v1.1M190.3 86.5h-1.3v.6l1.2 .1 .1 .3M190.3 81.5l-1.2 .1-.1 .4 .3 .5M190.3 80.6l-1.2 .1-.1 .4 .3 .4M190.3 83l-.8 .6M191.8 82.2a2.08 2.08 0 0 0 3.1 0M192.9 86.1l1.3 .6-1.3 .6M192.9 84h1.3M192.9 83.1l.9 .9M192.9 81.2h1.3M193.2 84.6a.64 .64 0 0 0-.1 .9 .64 .64 0 0 0 .9 0 .64 .64 0 0 0-.1-.9M194.2 87.7h-2v1.4h2"/>
<path d="M194.2 86.7l.6 .4 .1 .3M194.2 80.2l-1.2 .1-.1 .4 .3 .5M194.2 83l-.8 .6M203.4 86.1l1.3 .6-1.3 .6M203.4 84h1.3M203.7 84.6a.64 .64 0 0 0-.1 .9 .64 .64 0 0 0 .9 0 .64 .64 0 0 0-.1-.9M204.7 87.7h-2v1.4h2M204.7 86.7l.6 .4 .1 .3M204.7 83l-.8 .6M213.9 87a.65 .65 0 0 1 .3-.8 .65 .65 0 0 1 .9 .4 .65 .65 0 0 1-.3 .8h-1.4l-.2-.6 .3-.2 .2 .1 .5 .7M213.9 84.6h1.3M213.9 83.8h2"/>
<path d="M213.9 80.9h1.3M214.2 84.6a.64 .64 0 0 0-.1 .9 .64 .64 0 0 0 .9 0 .64 .64 0 0 0-.1-.9M214.2 83.8a.64 .64 0 0 1-.1-1 .64 .64 0 0 1 .9 0 .64 .64 0 0 1-.1 1M214.5 88.2v.9M214.8 80.9l.4 .5-.1 .5-1.2 .1M215.2 87.9l-2 .7 2 .8M260.1 84.7l.3 .8 1.4 .2a.63 .63 0 0 0 .1-1 .63 .63 0 0 0-1 0 .63 .63 0 0 0 .2 1M260.8 86.4h1.3M260.8 81.1h1.3M261.1 86.4a.64 .64 0 0 0-.1 1 .64 .64 0 0 0 .9 0 .64 .64 0 0 0-.1-1M261.2 89.4v-.9a.54 .54 0 0 0-.7-.5l-.4 .5v.9h2M261.3 81.1l.3 .4v.5l-.8 .1"/>
<path d="M263.4 82.5a2.08 2.08 0 0 0 3.1 0M264.5 86.4l1.3 .6-1.3 .6M264.5 84.3h1.3M264.5 83.4l.9 .9M264.5 81.5h1.3M264.8 84.9a.64 .64 0 0 0-.1 1 .64 .64 0 0 0 .9 0 .64 .64 0 0 0-.1-1M265.8 88.1h-2v1.3h2M265.8 87l.4 .2 .3 .5M265.8 80.5l-1.2 .1-.1 .4 .3 .5M265.8 83.3l-.8 .7"/>
<circle cx="49.9" cy="41.9" r=".83"/>
<circle cx="76.8" cy="41.9" r=".83"/>
<circle cx="189.6" cy="77.5" r=".66"/>
<circle cx="214.5" cy="70.4" r=".66"/>
<circle cx="261.4" cy="73.2" r=".66"/>
<circle cx="261.4" cy="83.3" r=".66"/>
</g>
<g font-size="6.6">
<text x="31.4" y="131.2">PH5</text>
<text x="179.6" y="175.3">A3-2</text>
</g>
<g font-size="6.2">
<text x="32.5" y="71.6">PH4</text>
<text x="122.1" y="209.2">докум.</text>
</g>
<g font-size="5.7">
<text x="182" y="90.7" transform="rotate(-90 182 90.7)">Инструмент</text>
<text x="202.5" y="90.3" transform="rotate(-90 202.5 90.3)">Цикл</text>
<text x="233.5" y="90.7" transform="rotate(-90 233.5 90.7)">Контроль</text>
<text x="244.1" y="90.7" transform="rotate(-90 244.1 90.7)">Контроль</text>
<text x="254" y="90.7" transform="rotate(-90 254 90.7)">Цикл</text>
<text x="158.4" y="208.8">Дата</text>
</g>
<g font-size="5.3">
<text x="45.2" y="57.5">A1</text>
<text x="66" y="56.1">14</text>
<text x="80.1" y="56.1">120</text>
<text x="94.9" y="56.1">121</text>
<text x="110.1" y="56.1">122</text>
<text x="70.6" y="61.4" transform="rotate(-90 70.6 61.4)">11</text>
<text x="81.5" y="61.4">21</text>
<text x="96.3" y="61.4">31</text>
<text x="111.5" y="61.4">41</text>
<text x="71.3" y="77.3">12</text>
<text x="86.4" y="77.3">22</text>
<text x="101.2" y="77.3">32</text>
<text x="116.4" y="77.3">42</text>
<text x="82.9" y="81.5">24</text>
<text x="97.7" y="81.5">34</text>
<text x="112.9" y="81.5">44</text>
<text x="52.6" y="86.4">13</text>
<text x="62.1" y="86.4">71</text>
<text x="98.1" y="85">125</text>
<text x="113.2" y="85">127</text>
<text x="257.5" y="90.3" transform="rotate(-90 257.5 90.3)">Стоп</text>
<text x="45.2" y="117.5">A1</text>
<text x="52.2" y="116.1">86</text>
<text x="66" y="116.1">14</text>
<text x="80.1" y="116.1">130</text>
<text x="94.9" y="116.1">131</text>
<text x="110.1" y="116.1">132</text>
<text x="70.6" y="121.4" transform="rotate(-90 70.6 121.4)">11</text>
<text x="111.5" y="121.4">41</text>
<text x="239.9" y="128.4" transform="rotate(-90 239.9 128.4)">PH5</text>
<text x="251.9" y="129.5">SB10</text>
<text x="71.3" y="137.2">12</text>
<text x="86.4" y="137.2">22</text>
<text x="101.2" y="137.2">32</text>
<text x="116.4" y="137.2">42</text>
<text x="225.4" y="133">14</text>
<text x="235.3" y="133">14</text>
<text x="82.9" y="141.5">24</text>
<text x="97.7" y="141.5">34</text>
<text x="112.9" y="141.5">44</text>
<text x="44.4" y="145">A2</text>
<text x="52.2" y="146.1">13</text>
<text x="61.4" y="146.4">72</text>
<text x="82.9" y="145.3">133</text>
<text x="88.9" y="148.2">134</text>
<text x="98.1" y="145">135</text>
<text x="104.1" y="148.2">136</text>
<text x="113.2" y="145">137</text>
<text x="119.2" y="148.2">138</text>
<text x="156.3" y="161.2">+24В</text>
<text x="151.7" y="166.5">DC24V</text>
<text x="154.2" y="173.6">ОВЕН</text>
<text x="154.2" y="177.8">ПРМ-24.1</text>
<text x="110.1" y="208.5">Лист</text>
</g>
<g font-size="4.9">
<text x="51.5" y="54.3">85</text>
<text x="61.4" y="76.9">14</text>
<text x="44.4" y="84.7">A2</text>
<text x="82.9" y="85">123</text>
<text x="88.9" y="87.8">124</text>
<text x="104.1" y="87.8">126</text>
<text x="119.2" y="87.8">128</text>
<text x="212.4" y="90.7" transform="rotate(-90 212.4 90.7)">Стоп</text>
<text x="225.8" y="115.7">11</text>
<text x="235.7" y="115.7">11</text>
<text x="81.5" y="121.4">21</text>
<text x="96.3" y="121.4">31</text>
<text x="172.2" y="129.1">SB1</text>
<text x="182" y="129.1">SB2</text>
<text x="192.3" y="129.1">SB3</text>
<text x="202.1" y="129.1">SB4</text>
<text x="229.7" y="128.4" transform="rotate(-90 229.7 128.4)">PH4</text>
<text x="242" y="129.1">SB7</text>
<text x="61.4" y="136.9">14</text>
<text x="139.7" y="142.2">13</text>
<text x="150.3" y="151.7" transform="rotate(-90 150.3 151.7)">13</text>
<text x="180.3" y="151.3" transform="rotate(-90 180.3 151.3)">67</text>
<text x="210.3" y="151.3" transform="rotate(-90 210.3 151.3)">70</text>
<text x="240.2" y="151.3" transform="rotate(-90 240.2 151.3)">72</text>
<text x="148.9" y="161.2">0В</text>
<text x="166.9" y="161.2">com1</text>
<text x="178.9" y="161.2">DI1</text>
<text x="189.1" y="161.2">DI2</text>
<text x="199" y="161.2">DI3</text>
<text x="208.8" y="161.2">DI4</text>
<text x="217" y="161.2">com2</text>
<text x="228.6" y="161.2">DI5</text>
<text x="238.5" y="161.2">DI6</text>
<text x="248.4" y="161.2">DI7</text>
<text x="258.6" y="161.2">DI8</text>
<text x="231.8" y="166.5" transform="rotate(-90 231.8 166.5)">DI</text>
<text x="278.3" y="198.3">Лист</text>
</g>
<g font-size="4.4">
<text x="49.4" y="40.2">источником тока</text>
<text x="237.1" y="90.3" transform="rotate(-90 237.1 90.3)">источник тока</text>
<text x="143.9" y="105.5">14</text>
<text x="217.7" y="105.5">14</text>
<text x="262.1" y="105.5">14</text>
<text x="185.2" y="142.9">13</text>
<text x="160.2" y="151.7" transform="rotate(-90 160.2 151.7)">14</text>
<text x="170" y="151.3" transform="rotate(-90 170 151.3)">66</text>
<text x="190.1" y="151.3" transform="rotate(-90 190.1 151.3)">68</text>
<text x="200" y="151.3" transform="rotate(-90 200 151.3)">69</text>
<text x="220.1" y="151.7" transform="rotate(-90 220.1 151.7)">13</text>
<text x="230" y="151.3" transform="rotate(-90 230 151.3)">71</text>
<text x="250.1" y="151.3" transform="rotate(-90 250.1 151.3)">73</text>
<text x="260" y="151.3" transform="rotate(-90 260 151.3)">74</text>
</g>
<text font-size="4" x="247.3" y="90.3" transform="rotate(-90 247.3 90.3)">источник тока</text>
</svg>
